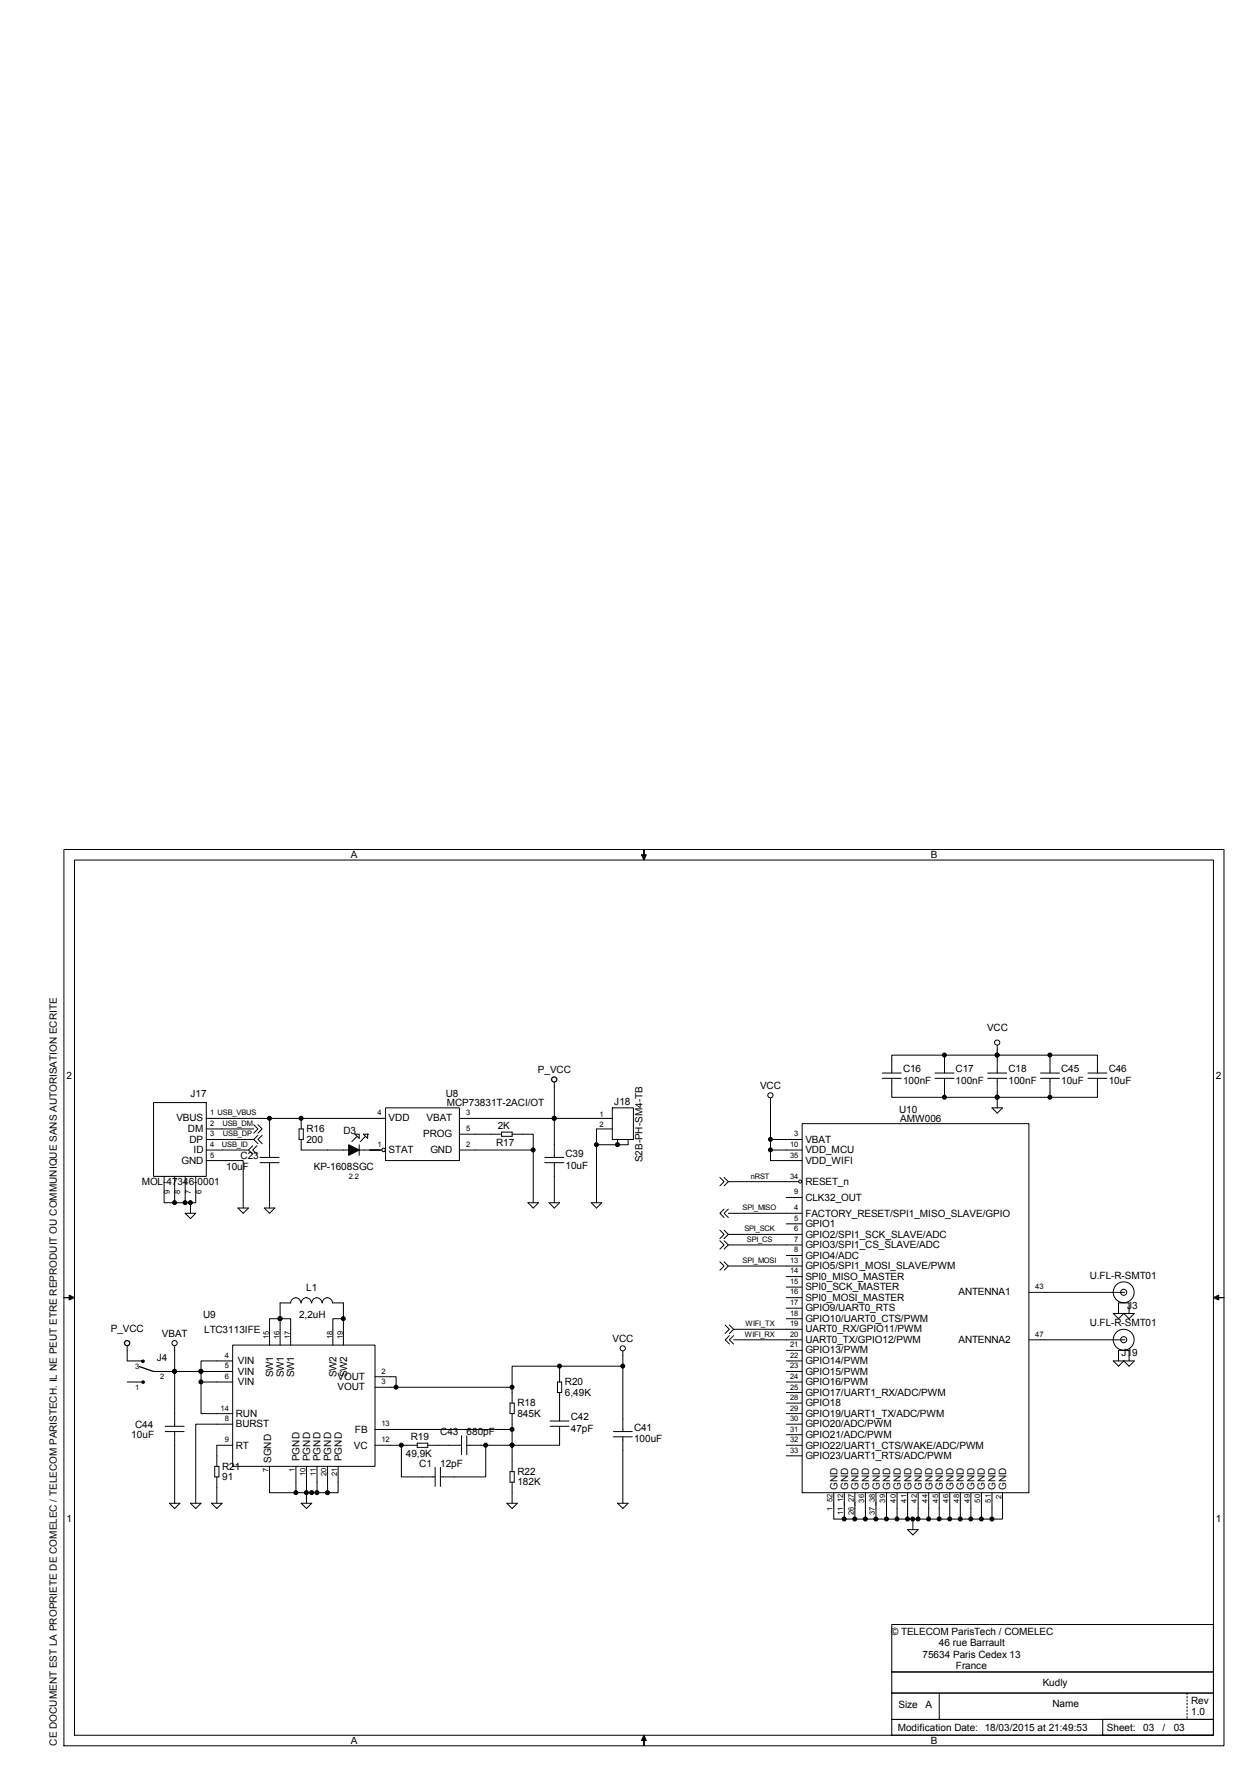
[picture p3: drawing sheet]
<svg xmlns="http://www.w3.org/2000/svg" width="210mm" height="297mm" viewBox="0 0 210 297" stroke-linecap="round" stroke-linejoin="round" font-family="sans-serif">
<g fill="none" stroke="#000" stroke-width=".17">
<path d="M10.7 142.2h194.1v149.9h-194.1zM12.5 143.9h190.5v146.5h-190.5zM107.7 142.2v.8h.4l-.4 .9-.4-.9h.4zM147.6 179.6h3.2M149.2 179.6v-3h34.4v3M156.4 179.6h3.2M158 176.6v3M165.3 179.6h3.1M166.9 174.9v4.7M174.1 179.6h3.2M175.7 176.6v3M182 179.6h3.2"/>
<path d="M25.7 184.5h8.8v12.4h-8.8zM27.5 196.9v4.4h5.3v-4.4M29.2 196.9v4.4M31 196.9v4.4M34.5 194.2h6.2v8M34.5 192.4h7.1M34.5 187.2h30M34.5 190.7h8M34.5 188.9h8M42.3 191.7l-.7 .7 .7 .8M42.5 188.2l.7 .7-.7 .7M43 191.7l-.7 .7 .7 .8"/>
<path d="M43.2 190l-.7 .7 .7 .7M43.2 188.2l.7 .7-.7 .7M43.5 193.7h3.2M43.5 194.6h3.2M43.9 190l-.7 .7 .7 .7M45.1 187.2v6.5M45.1 194.6v7.6M50 188.9h.7v1.8h-.7zM50.4 187.2h.1M50.4 190.7v1.7h7.9M50.4 187.2v1.7M58.3 191.6l1.8 .8-1.8 .9z"/>
<path d="M59.4 189.8h.1M59.4 189.8h.7v.7zM59.7 190.2l-.8 .8M60.1 192.4h3.8M60.1 191.6v1.7M60.8 189.8h.7v.7zM61.2 190.2l-.9 .8M64.5 185.4h12.4v8.8h-12.4zM76.9 187.2h25.5M76.9 189.8h7M83.9 189.4h1.8v.8h-1.8zM85.7 189.8h3.5v2.6h-12.3"/>
<path d="M89.2 192.4v8.9M91.2 193.7h3.1M91.2 194.6h3.1M92.7 181.1v12.6M92.7 194.6v6.7M102.4 185.4h3.6v5.3h-3.6zM102.4 188.9h-2.6v12.4M103.3 191.6h.1M103.3 190.7v.9M105.1 190.7v.9h-5.3M120.4 197l.8 .7-.8 .7M121.2 197l.7 .7-.7 .7"/>
<path d="M121.9 197.7h11.7M128.9 183.8v10.4h5.3M128.9 192.4h5.3M128.9 190.7h5.3M134.2 188h37.9v61.8h-37.9zM147.6 180.4h3.2M149.2 180.4v3.2h34.4v-3.2M156.4 180.4h3.2M158 180.4v3.2M165.3 180.4h3.1M166 185.4h1.7l-.8 .9zM166.9 180.4v5"/>
<path d="M174.1 180.4h3.2M175.7 180.4v3.2M182 180.4h3.2M10.7 217.1h.9v-.4l.9 .4-.9 .4v-.4zM31 203h1.8l-.9 .9zM31.9 201.3v1.7M39.8 202.2h1.8l-.9 .8zM44.2 202.2h1.8l-.9 .8zM49.5 217.2a.97 .97 0 0 1 .9 .8M49.5 217.2a.9 .9 0 0 0-.9 .8h-1.7v7.1M51.3 217.2a.97 .97 0 0 1 .8 .8M51.3 217.2a.9 .9 0 0 0-.9 .8"/>
<path d="M53 217.2a.97 .97 0 0 1 .9 .8M53 217.2a.9 .9 0 0 0-.8 .8M54.8 217.2a.97 .97 0 0 1 .9 .8M54.8 217.2a.9 .9 0 0 0-.9 .8M55.7 218h1.8v7.1M88.3 201.3h1.8l-.9 .9zM91.9 201.3h1.7l-.9 .9zM98.9 201.3h1.8l-.9 .9zM120.4 205.9l.8 .7-.8 .7M120.4 207.6l.8 .7-.8 .7M120.4 211.2l.8 .7-.8 .7M121.2 205.9l.7 .7-.7 .7"/>
<path d="M121.2 207.6l.7 .7-.7 .7M121.2 211.2l.7 .7-.7 .7M121.2 202.3l-.8 .7 .8 .7M121.9 202.3l-.7 .7 .7 .7M121.9 206.6h12.3M121.9 208.3h12.3M121.9 211.9h12.3M121.9 203h12.3M131.6 200.4h2.6M131.6 204.8h2.6M131.6 210.1h2.6M131.6 213.6h2.6"/>
<path d="M131.6 215.4h2.6M131.6 217.1h2.6M131.6 218.9h2.6M172.1 216.3h13.3M185.5 216.3h2.7M186.3 219.8h3.5l-.9 .9-.9-.9-.9 .9zM187.1 219.8v-1.8h1.8v1.8M203 217.1l.9-.4v.4h.9h-.9v.4zM21.3 231.3h2.6M21.3 225.2v2.5h2.6M25.7 229.5h13.2M27.6 239.6h3.2"/>
<path d="M27.6 238.7h3.2M29.2 225.2v13.5M29.2 239.6v12M33.6 231.3h5.3M38.9 238.3h-6.1v13.3M38.9 227.7h-5.3v8.9h5.3M38.9 225.1h23.8v20.3h-23.8zM45.1 225.1v-4.4h3.5v4.4M57.5 220.7h-1.8v4.4M62.7 230.4h3.6v1.7M62.7 232.1h23M62.7 239.2h23"/>
<path d="M85.3 234.8h.7v1.8h-.7zM85.7 236.6v9.7M92 237.8h3.2M92 238.7h3.2M93.3 231.3h.7v1.7h-.7zM93.6 238.7v3.2h-15.5M93.6 228.6v2.7M93.6 233v4.8M102.6 239.6h3.2M104.2 228.6h-18.5v6.2M104.2 226.1v13.5M121.3 221.7l.7 .7-.7 .7"/>
<path d="M122 221.7l.7 .7-.7 .7M122 223.5l-.7 .7 .7 .7M122.7 223.5l-.7 .7 .7 .7M122.7 222.4h11.5M122.7 224.2h11.5M131.6 231.3h2.6M131.6 229.5h2.6M131.6 236.6h2.6M131.6 238.3h2.6M131.6 227.7h2.6M131.6 234.8h2.6M131.6 233h2.6"/>
<path d="M131.6 220.7h2.6M131.6 226h2.6M172.1 224.2h13.3M185.5 224.2h2.7M186.3 227.7h3.5l-.9 .9-.9-.9-.9 .9zM187.1 227.7v-1.7h1.8v1.7M28.3 251.6h1.8l-.9 .8zM31.9 251.6h1.7l-.8 .8zM35.4 251.6h1.8l-.9 .8zM35.9 245.4h.7v1.7h-.7zM36.3 247.1v4.5M38.9 241.9h-2.6v3.5"/>
<path d="M45.1 245.4v4.4h7.1M49.5 245.4v4.4M50.4 251.6h1.8l-.9 .8zM51.3 245.4v6.2M53 245.4v4.4M54.8 245.4v4.4M56.6 245.4v4.4h-5.3M62.7 241.9h7.1M67.2 241.9v5.2h5.6M69.8 241.5h1.8v.7h-1.8zM71.6 241.9h5.6M72.8 245.6v3.1"/>
<path d="M73.7 245.6v3.1M77.2 240.3v3.1M78.1 240.3v3.1M81.3 241.9v5.2h-7.6M84.8 251.6h1.8l-.9 .8zM85.3 246.3h.7v1.7h-.7zM85.7 248v3.6M102.6 240.4h3.2M103.3 251.6h1.8l-.9 .8zM104.2 240.4v11.2M131.6 241.9h2.6M131.6 240.1h2.6"/>
<path d="M131.6 243.6h2.6M139.5 249.8v4.4h28.2v-4.4M141.3 249.8v4.4M143 249.8v4.4M144.8 249.8v4.4M146.6 249.8v4.4M148.3 249.8v4.4M150.1 249.8v4.4M151.9 249.8v4.4M151.9 256h1.7l-.9 .9zM152.7 254.2v1.8M153.6 249.8v4.4"/>
<path d="M155.4 249.8v4.4M157.1 249.8v4.4M158.9 249.8v4.4M160.7 249.8v4.4M162.4 249.8v4.4M164.2 249.8v4.4M166 249.8v4.4M149.2 271.8h53.8v8h-53.8zM149.2 279.8h53.8v3.5h-53.8zM107.7 290.4l.4 .9h-.4v.8v-.8h-.4zM149.2 287.7h53.8v2.7h-53.8zM149.2 283.3h53.8v4.4h-53.8z"/>
<path d="M157.1 283.3v4.4M184.5 287.7h18.5v2.7h-18.5zM198.6 283.3v.3M198.6 283.9v.2M198.6 284.4v.3M198.6 285v.3M198.6 285.6v.2M198.6 286.1v.3M198.6 286.7v.3M198.6 287.3v.2"/>
<circle cx="158" cy="176.5" r=".33"/>
<circle cx="166.8" cy="176.5" r=".33"/>
<circle cx="166.8" cy="174.5" r=".43"/>
<circle cx="175.7" cy="176.5" r=".33"/>
<circle cx="45.1" cy="187.1" r=".33"/>
<circle cx="50.4" cy="187.1" r=".33"/>
<circle cx="64.2" cy="192.4" r=".3"/>
<circle cx="89.2" cy="192.4" r=".33"/>
<circle cx="92.7" cy="187.1" r=".33"/>
<circle cx="99.8" cy="191.5" r=".33"/>
<circle cx="103.3" cy="191.5" r=".33"/>
<circle cx="128.9" cy="192.4" r=".33"/>
<circle cx="128.9" cy="190.7" r=".33"/>
<circle cx="128.9" cy="183.3" r=".43"/>
<circle cx="133.9" cy="197.7" r=".25"/>
<circle cx="158" cy="183.6" r=".33"/>
<circle cx="166.8" cy="183.6" r=".33"/>
<circle cx="175.7" cy="183.6" r=".33"/>
<circle cx="29.2" cy="201.3" r=".33"/>
<circle cx="31" cy="201.3" r=".33"/>
<circle cx="31.9" cy="201.3" r=".33"/>
<circle cx="188" cy="216.2" r="1.75"/>
<circle cx="188" cy="216.3" r=".51"/>
<circle cx="23.9" cy="227.8" r=".22"/>
<circle cx="24" cy="231.3" r=".22"/>
<circle cx="29.2" cy="229.5" r=".33"/>
<circle cx="29.2" cy="224.8" r=".43"/>
<circle cx="33.6" cy="231.2" r=".33"/>
<circle cx="33.6" cy="229.5" r=".33"/>
<circle cx="46.8" cy="220.7" r=".33"/>
<circle cx="57.4" cy="220.7" r=".33"/>
<circle cx="66.3" cy="232.1" r=".33"/>
<circle cx="85.7" cy="239.2" r=".33"/>
<circle cx="85.7" cy="232.1" r=".33"/>
<circle cx="93.6" cy="228.6" r=".33"/>
<circle cx="104.2" cy="228.6" r=".33"/>
<circle cx="104.2" cy="225.6" r=".43"/>
<circle cx="188" cy="224.2" r="1.75"/>
<circle cx="188" cy="224.2" r=".51"/>
<circle cx="49.5" cy="249.8" r=".33"/>
<circle cx="51.3" cy="249.8" r=".33"/>
<circle cx="52.1" cy="249.8" r=".33"/>
<circle cx="53" cy="249.8" r=".33"/>
<circle cx="54.8" cy="249.8" r=".33"/>
<circle cx="67.1" cy="241.8" r=".33"/>
<circle cx="81.3" cy="241.8" r=".33"/>
<circle cx="85.7" cy="241.8" r=".33"/>
<circle cx="141.3" cy="254.2" r=".33"/>
<circle cx="143" cy="254.2" r=".33"/>
<circle cx="144.8" cy="254.2" r=".33"/>
<circle cx="146.5" cy="254.2" r=".33"/>
<circle cx="148.3" cy="254.2" r=".33"/>
<circle cx="150.1" cy="254.2" r=".33"/>
<circle cx="151.8" cy="254.2" r=".33"/>
<circle cx="152.7" cy="254.2" r=".33"/>
<circle cx="153.6" cy="254.2" r=".33"/>
<circle cx="155.4" cy="254.2" r=".33"/>
<circle cx="157.1" cy="254.2" r=".33"/>
<circle cx="158.9" cy="254.2" r=".33"/>
<circle cx="160.7" cy="254.2" r=".33"/>
<circle cx="162.4" cy="254.2" r=".33"/>
<circle cx="164.2" cy="254.2" r=".33"/>
<circle cx="166" cy="254.2" r=".33"/>
</g>
<g fill="#000">
<path d="M58.3 191.6l1.8 .8-1.8 .9z"/>
<path d="M107.7 142.2v.8h.4l-.4 .9-.4-.9h.4z" fill-rule="evenodd"/>
<path d="M10.7 217.1h.9v-.4l.9 .4-.9 .4v-.4z" fill-rule="evenodd"/>
<path d="M203 217.1l.9-.4v.4h.9h-.9v.4z" fill-rule="evenodd"/>
<path d="M107.7 290.4l.4 .9h-.4v.8v-.8h-.4z" fill-rule="evenodd"/>
<circle cx="158" cy="176.5" r=".33"/>
<circle cx="166.8" cy="176.5" r=".33"/>
<circle cx="175.7" cy="176.5" r=".33"/>
<circle cx="45.1" cy="187.1" r=".33"/>
<circle cx="50.4" cy="187.1" r=".33"/>
<circle cx="89.2" cy="192.4" r=".33"/>
<circle cx="92.7" cy="187.1" r=".33"/>
<circle cx="99.8" cy="191.5" r=".33"/>
<circle cx="103.3" cy="191.5" r=".33"/>
<circle cx="128.9" cy="192.4" r=".33"/>
<circle cx="128.9" cy="190.7" r=".33"/>
<circle cx="158" cy="183.6" r=".33"/>
<circle cx="166.8" cy="183.6" r=".33"/>
<circle cx="175.7" cy="183.6" r=".33"/>
<circle cx="29.2" cy="201.3" r=".33"/>
<circle cx="31" cy="201.3" r=".33"/>
<circle cx="31.9" cy="201.3" r=".33"/>
<circle cx="23.9" cy="227.8" r=".22"/>
<circle cx="24" cy="231.3" r=".22"/>
<circle cx="29.2" cy="229.5" r=".33"/>
<circle cx="33.6" cy="231.2" r=".33"/>
<circle cx="33.6" cy="229.5" r=".33"/>
<circle cx="46.8" cy="220.7" r=".33"/>
<circle cx="57.4" cy="220.7" r=".33"/>
<circle cx="66.3" cy="232.1" r=".33"/>
<circle cx="85.7" cy="239.2" r=".33"/>
<circle cx="85.7" cy="232.1" r=".33"/>
<circle cx="93.6" cy="228.6" r=".33"/>
<circle cx="104.2" cy="228.6" r=".33"/>
<circle cx="49.5" cy="249.8" r=".33"/>
<circle cx="51.3" cy="249.8" r=".33"/>
<circle cx="52.1" cy="249.8" r=".33"/>
<circle cx="53" cy="249.8" r=".33"/>
<circle cx="54.8" cy="249.8" r=".33"/>
<circle cx="67.1" cy="241.8" r=".33"/>
<circle cx="81.3" cy="241.8" r=".33"/>
<circle cx="85.7" cy="241.8" r=".33"/>
<circle cx="141.3" cy="254.2" r=".33"/>
<circle cx="143" cy="254.2" r=".33"/>
<circle cx="144.8" cy="254.2" r=".33"/>
<circle cx="146.5" cy="254.2" r=".33"/>
<circle cx="148.3" cy="254.2" r=".33"/>
<circle cx="150.1" cy="254.2" r=".33"/>
<circle cx="151.8" cy="254.2" r=".33"/>
<circle cx="152.7" cy="254.2" r=".33"/>
<circle cx="153.6" cy="254.2" r=".33"/>
<circle cx="155.4" cy="254.2" r=".33"/>
<circle cx="157.1" cy="254.2" r=".33"/>
<circle cx="158.9" cy="254.2" r=".33"/>
<circle cx="160.7" cy="254.2" r=".33"/>
<circle cx="162.4" cy="254.2" r=".33"/>
<circle cx="164.2" cy="254.2" r=".33"/>
<circle cx="166" cy="254.2" r=".33"/>
</g>
<path d="M61.5 189.8h.1" fill="none" stroke="#000" stroke-width=".18"/>
<g fill="none" stroke="#000" stroke-width=".21">
<path d="M23.3 228.7l2.4 .8"/>
<circle cx="92.7" cy="180.6" r=".43"/>
<circle cx="21.3" cy="224.8" r=".43"/>
</g>
<g font-size="1.7">
<text x="58.7" y="143.6">A</text>
<text x="155.7" y="143.6">0</text>
<text x="165.1" y="172.6">TKK</text>
<text x="90" y="179.6">KTTKK</text>
<text x="151.1" y="179.5">KN6</text>
<text x="159.9" y="179.5">KN7</text>
<text x="168.7" y="179.5">KN3</text>
<text x="177.5" y="179.5">K45</text>
<text x="185.5" y="179.5">K46</text>
<text x="11.1" y="180.6">N</text>
<text x="31.9" y="183.5">1N7</text>
<text x="74.6" y="183.5">T3</text>
<text x="74.8" y="185.1">TKK7333N0SNAKO3O0</text>
<text x="102.8" y="184.9">1N3</text>
<text x="127.2" y="182.3">TKK</text>
<text x="151.1" y="181.4">N00TX</text>
<text x="159.9" y="181.4">N00TX</text>
<text x="168.7" y="181.4">N00TX</text>
<text x="177.5" y="181.4">N0yX</text>
<text x="185.5" y="181.4">N0yX</text>
<text x="203.5" y="180.6">N</text>
<text x="29.5" y="187.7">T0TK</text>
<text x="31.5" y="189.4">KT</text>
<text x="31.7" y="191.2">KK</text>
<text x="51.3" y="189.4">TN6</text>
<text x="51.3" y="191.2">N003</text>
<text x="57.4" y="189.7">K3</text>
<text x="65" y="187.7">TKK</text>
<text x="70.8" y="190.3">KTON</text>
<text x="71.4" y="187.7">T0A0</text>
<text x="83" y="191.8">TN7</text>
<text x="83.3" y="189">NK3</text>
<text x="134.7" y="191.2">T0A0</text>
<text x="150.5" y="186.2">TN0</text>
<text x="150.6" y="187.7">ATK006</text>
<text x="30.4" y="194.7">NCK</text>
<text x="32.4" y="193">OK</text>
<text x="37.8" y="195.7">N0yX</text>
<text x="40.3" y="194">KN3</text>
<text x="52.5" y="195.7">KKSN603KNK</text>
<text x="65" y="193">K0A0</text>
<text x="72" y="193">NCK</text>
<text x="94.6" y="193.6">K33</text>
<text x="94.6" y="195.5">N0yX</text>
<text x="107.5" y="194.5" transform="rotate(-90 107.5 194.5)">KN0SKCSKT4S00</text>
<text x="134.7" y="194.7">TKKTKOXO</text>
<text x="134.7" y="193">TKKTTKT</text>
<text x="23.7" y="198.3">TOKS47346S000N</text>
<text x="134.7" y="203.6">XAK0OTCTTDKD03KKONTTOKOTKKATD3NKOO</text>
<text x="134.7" y="200.9">KKK3NTOT0</text>
<text x="134.7" y="198.3">TDKD0TT</text>
<text x="134.7" y="208.9">NKOO33KKONTKKTKKATD3AKK</text>
<text x="134.7" y="207.1">NKOON3KKONTKKKTKKATD3AKK</text>
<text x="134.7" y="205.3">NKOON</text>
<text x="51.2" y="216">KN</text>
<text x="134.7" y="215.9">KKO0TKKKTTAK0DT</text>
<text x="134.7" y="214.2">KKO0TTOKOTTAK0DT</text>
<text x="134.7" y="212.4">NKOO53KKONTTOKOTKKATD3KKT</text>
<text x="134.7" y="210.6">NKOO43AKK</text>
<text x="182.3" y="214">T0XKSTSKT00N</text>
<text x="34" y="220.6">T3</text>
<text x="50" y="220.5">NFNyC</text>
<text x="134.7" y="221.2">NKOON03TAT00TK0K3KKT</text>
<text x="134.7" y="219.5">NKOO33TAT00TT0K</text>
<text x="134.7" y="217.7">KKO0TTOKOTTAK0DT</text>
<text x="160.4" y="216.8">AC0DCCAN</text>
<text x="182.3" y="221.9">T0XKSTSKT00N</text>
<text x="188.6" y="219">13</text>
<text x="18.5" y="222.9">KTTKK</text>
<text x="26.2" y="227.7">14</text>
<text x="27.1" y="223.7">T0A0</text>
<text x="34.2" y="223.1">K0K3NN3OXD</text>
<text x="102.5" y="224.6">TKK</text>
<text x="134.7" y="226.5">NKOON33KKT</text>
<text x="134.7" y="224.7">TAT00T0K3NKOONN3KKT</text>
<text x="134.7" y="223">TAT00TTK3NKOONN3KKT</text>
<text x="160.4" y="224.7">AC0DCCAN</text>
<text x="187.7" y="226.9">1N3</text>
<text x="39.8" y="231.8">TOC</text>
<text x="39.8" y="230">TOC</text>
<text x="39.8" y="228.3">TOC</text>
<text x="45.7" y="230.5" transform="rotate(-90 45.7 230.5)">KKN</text>
<text x="47.5" y="230.5" transform="rotate(-90 47.5 230.5)">KKN</text>
<text x="49.2" y="230.5" transform="rotate(-90 49.2 230.5)">KKN</text>
<text x="56.3" y="230.5" transform="rotate(-90 56.3 230.5)">KKN</text>
<text x="56.5" y="230.9">TOT0</text>
<text x="56.5" y="232.7">TOT0</text>
<text x="58.1" y="230.5" transform="rotate(-90 58.1 230.5)">KKN</text>
<text x="94.5" y="231.8">TN0</text>
<text x="94.5" y="233.6">6F43K3</text>
<text x="134.7" y="233.6">NKOON73TAT0NTTK3AKK3KKT</text>
<text x="134.7" y="231.8">NKOON63KKT</text>
<text x="134.7" y="230">NKOON53KKT</text>
<text x="134.7" y="228.3">NKOON43KKT</text>
<text x="22.6" y="239">K44</text>
<text x="39.5" y="238.8">0TTK0</text>
<text x="39.5" y="237.1">TTC</text>
<text x="59.4" y="239.7">X0</text>
<text x="86.6" y="235.3">TN3</text>
<text x="86.6" y="237.1">345K3</text>
<text x="95.5" y="237.7">K4N</text>
<text x="95.5" y="239.6">47FX</text>
<text x="106.1" y="239.4">K4N</text>
<text x="134.7" y="238.8">NKOON03AKK3KKT</text>
<text x="134.7" y="237.1">NKOON33TAT0NT0K3AKK3KKT</text>
<text x="134.7" y="235.3">NKOON3</text>
<text x="22" y="240.7">N0yX</text>
<text x="37.2" y="245.9">TNN</text>
<text x="39.5" y="242.4">T0</text>
<text x="45.4" y="244.8" transform="rotate(-90 45.4 244.8)">KNCK</text>
<text x="50.1" y="244.5" transform="rotate(-90 50.1 244.5)">KNCK</text>
<text x="51.9" y="244.5" transform="rotate(-90 51.9 244.5)">KNCK</text>
<text x="53.6" y="244.5" transform="rotate(-90 53.6 244.5)">KNCK</text>
<text x="55.4" y="244.5" transform="rotate(-90 55.4 244.5)">KNCK</text>
<text x="57.2" y="244.5" transform="rotate(-90 57.2 244.5)">KNCK</text>
<text x="59.2" y="242.4">TK</text>
<text x="67.9" y="243.9">43F3K3</text>
<text x="68.7" y="241">TN3</text>
<text x="70.1" y="245.4">KN</text>
<text x="73.7" y="240.2">K43</text>
<text x="73.7" y="245.4">NNFX</text>
<text x="78.1" y="240.2">630FX</text>
<text x="106.1" y="241.4">N00yX</text>
<text x="134.7" y="244.1">NKOON33TAT0NTT0K3AKK3KKT</text>
<text x="134.7" y="242.4">NKOONN3TAT0NTK0K3KAKD3AKK3KKT</text>
<text x="134.7" y="240.6">NKOONN3AKK3KKT</text>
<text x="37.2" y="247.7">3N3</text>
<text x="86.6" y="246.8">TNN</text>
<text x="86.6" y="248.5">N3NK3</text>
<text x="140.1" y="249.4" transform="rotate(-90 140.1 249.4)">NCK</text>
<text x="141.9" y="249.4" transform="rotate(-90 141.9 249.4)">NCK</text>
<text x="143.6" y="249.4" transform="rotate(-90 143.6 249.4)">NCK</text>
<text x="145.4" y="249.4" transform="rotate(-90 145.4 249.4)">NCK</text>
<text x="147.2" y="249.4" transform="rotate(-90 147.2 249.4)">NCK</text>
<text x="148.9" y="249.4" transform="rotate(-90 148.9 249.4)">NCK</text>
<text x="150.7" y="249.4" transform="rotate(-90 150.7 249.4)">NCK</text>
<text x="152.5" y="249.4" transform="rotate(-90 152.5 249.4)">NCK</text>
<text x="154.2" y="249.4" transform="rotate(-90 154.2 249.4)">NCK</text>
<text x="156" y="249.4" transform="rotate(-90 156 249.4)">NCK</text>
<text x="157.8" y="249.4" transform="rotate(-90 157.8 249.4)">NCK</text>
<text x="159.5" y="249.4" transform="rotate(-90 159.5 249.4)">NCK</text>
<text x="161.3" y="249.4" transform="rotate(-90 161.3 249.4)">NCK</text>
<text x="163.1" y="249.4" transform="rotate(-90 163.1 249.4)">NCK</text>
<text x="164.8" y="249.4" transform="rotate(-90 164.8 249.4)">NCK</text>
<text x="166.6" y="249.4" transform="rotate(-90 166.6 249.4)">NCK</text>
<text x="168.4" y="249.4" transform="rotate(-90 168.4 249.4)">NCK</text>
<text x="11.1" y="254.7">N</text>
<text x="203.5" y="254.7">N</text>
<text x="149.1" y="273.6">C30DKDKOT3K3C:C0v::333KOTDKDK</text>
<text x="157.1" y="275.5">463Cyv303CC3yy3</text>
<text x="154.3" y="277.4">756343K3C:C3Kvyv33N3</text>
<text x="159.9" y="279.4">XC3T:v</text>
<text x="150.3" y="285.9">K:Av</text>
<text x="154.8" y="285.9">A</text>
<text x="174.5" y="282.1">Kyyyy</text>
<text x="176.1" y="285.7">C3ev</text>
<text x="199.3" y="286.9">N00</text>
<text x="199.3" y="285.2">Tvv</text>
<text x="9.5" y="292.1" transform="rotate(-90 9.5 292.1)">KD3KOKTTDC03DK03KA3KTOKTOD0D3KD3KOTDKDK3330DKDKOT3KATOK0DKC03OK3CD3KDT03D0TD3TDKTOKTO03OT3KOTTTCOQTD3KACK3AT0OTOKA0OOC3DKTO0D</text>
<text x="58.7" y="291.8">A</text>
<text x="150.2" y="289.6">T:y::::33::T3K33v3 N33033N0N53333NN343353</text>
<text x="155.7" y="291.8">0</text>
<text x="185.2" y="289.6">K:vv33</text>
<text x="191.3" y="289.6">03333333303</text>
</g>
<g font-size="1.3">
<text x="35.1" y="188.4">N</text>
<text x="35.1" y="190.2">3</text>
<text x="35.1" y="191.9">4</text>
<text x="35.1" y="186.6">N TK0TT0TK</text>
<text x="37.1" y="191.9">TK0TOK</text>
<text x="37.2" y="188.4">TK0TKT</text>
<text x="37.3" y="190.2">TK0TKK</text>
<text x="63.2" y="191.9">N</text>
<text x="63.2" y="186.6">4</text>
<text x="78" y="191.9">N</text>
<text x="78" y="189.3">5</text>
<text x="78" y="186.6">3</text>
<text x="100.3" y="186.9">N</text>
<text x="100.3" y="188.6">N</text>
<text x="132.2" y="191.9">N0</text>
<text x="132.9" y="190.2">3</text>
<text x="35.1" y="193.7">5</text>
<text x="58.4" y="197.3">N0N</text>
<text x="125.6" y="197.2">TTK0</text>
<text x="132.2" y="193.7">35</text>
<text x="132.2" y="197.2">34</text>
<text x="28.4" y="199.9" transform="rotate(-90 28.4 199.9)">3</text>
<text x="30.1" y="199.9" transform="rotate(-90 30.1 199.9)">3</text>
<text x="31.9" y="199.9" transform="rotate(-90 31.9 199.9)">7</text>
<text x="33.7" y="199.9" transform="rotate(-90 33.7 199.9)">6</text>
<text x="124.2" y="202.5">KKOTTOKO</text>
<text x="132.9" y="202.5">4</text>
<text x="132.9" y="199.9">3</text>
<text x="124.5" y="206">KKOTKKK</text>
<text x="125" y="207.8">KKOTKK</text>
<text x="132.9" y="209.6">3</text>
<text x="132.9" y="207.8">7</text>
<text x="132.9" y="206">6</text>
<text x="132.9" y="204.3">5</text>
<text x="124.2" y="211.3">KKOTTOKO</text>
<text x="132.2" y="213.1">N4</text>
<text x="132.2" y="211.3">N3</text>
<text x="132.2" y="214.9">N5</text>
<text x="173.2" y="215.8">43</text>
<text x="124.7" y="221.9">KOXOT0K</text>
<text x="132.2" y="221.9">N3</text>
<text x="132.2" y="216.6">N6</text>
<text x="132.2" y="220.2">N3</text>
<text x="132.2" y="218.4">N7</text>
<text x="37.6" y="227.2">4</text>
<text x="45" y="224.1" transform="rotate(-90 45 224.1)">N5</text>
<text x="46.8" y="224.1" transform="rotate(-90 46.8 224.1)">N6</text>
<text x="48.6" y="224.1" transform="rotate(-90 48.6 224.1)">N7</text>
<text x="55.6" y="224.1" transform="rotate(-90 55.6 224.1)">N3</text>
<text x="57.4" y="224.1" transform="rotate(-90 57.4 224.1)">N3</text>
<text x="124.6" y="223.7">KOXOTTK</text>
<text x="132.2" y="223.7">N0</text>
<text x="132.2" y="227.2">NN</text>
<text x="132.2" y="225.5">NN</text>
<text x="173.2" y="223.7">47</text>
<text x="22.6" y="229.1">3</text>
<text x="22.6" y="232.6">N</text>
<text x="26.8" y="230.8">N</text>
<text x="37.6" y="230.8">6</text>
<text x="37.6" y="229">5</text>
<text x="63.8" y="231.6">3</text>
<text x="63.8" y="229.9">N</text>
<text x="132.2" y="232.5">N5</text>
<text x="132.2" y="230.8">N4</text>
<text x="132.2" y="229">N3</text>
<text x="36.9" y="236.1">N4</text>
<text x="37.6" y="237.8">3</text>
<text x="63.8" y="238.7">N3</text>
<text x="132.2" y="239.6">3N</text>
<text x="132.2" y="237.8">30</text>
<text x="132.2" y="236.1">N3</text>
<text x="132.2" y="234.3">N3</text>
<text x="37.6" y="241.3">3</text>
<text x="63.8" y="241.3">NN</text>
<text x="132.2" y="243.1">33</text>
<text x="132.2" y="241.3">3N</text>
<text x="44.9" y="246.4" transform="rotate(-90 44.9 246.4)">7</text>
<text x="49.3" y="246.4" transform="rotate(-90 49.3 246.4)">N</text>
<text x="51.1" y="247.1" transform="rotate(-90 51.1 247.1)">N0</text>
<text x="52.8" y="247.1" transform="rotate(-90 52.8 247.1)">NN</text>
<text x="54.6" y="247.1" transform="rotate(-90 54.6 247.1)">N0</text>
<text x="56.4" y="247.1" transform="rotate(-90 56.4 247.1)">NN</text>
<text x="144.6" y="251.5" transform="rotate(-90 144.6 251.5)">36</text>
<text x="148.1" y="251.5" transform="rotate(-90 148.1 251.5)">33</text>
<text x="149.9" y="251.5" transform="rotate(-90 149.9 251.5)">40</text>
<text x="151.7" y="251.5" transform="rotate(-90 151.7 251.5)">4N</text>
<text x="153.4" y="251.5" transform="rotate(-90 153.4 251.5)">4N</text>
<text x="155.2" y="251.5" transform="rotate(-90 155.2 251.5)">44</text>
<text x="157" y="251.5" transform="rotate(-90 157 251.5)">45</text>
<text x="158.7" y="251.5" transform="rotate(-90 158.7 251.5)">46</text>
<text x="160.5" y="251.5" transform="rotate(-90 160.5 251.5)">43</text>
<text x="162.3" y="251.5" transform="rotate(-90 162.3 251.5)">43</text>
<text x="164" y="251.5" transform="rotate(-90 164 251.5)">50</text>
<text x="165.8" y="251.5" transform="rotate(-90 165.8 251.5)">5N</text>
<text x="167.6" y="250.8" transform="rotate(-90 167.6 250.8)">N</text>
<text x="139.3" y="252.9" transform="rotate(-90 139.3 252.9)">NT5N</text>
<text x="141.1" y="253.5" transform="rotate(-90 141.1 253.5)">NNTNN</text>
<text x="142.8" y="253.5" transform="rotate(-90 142.8 253.5)">N6TN7</text>
<text x="146.4" y="253.5" transform="rotate(-90 146.4 253.5)">37T33</text>
</g>
</svg>
